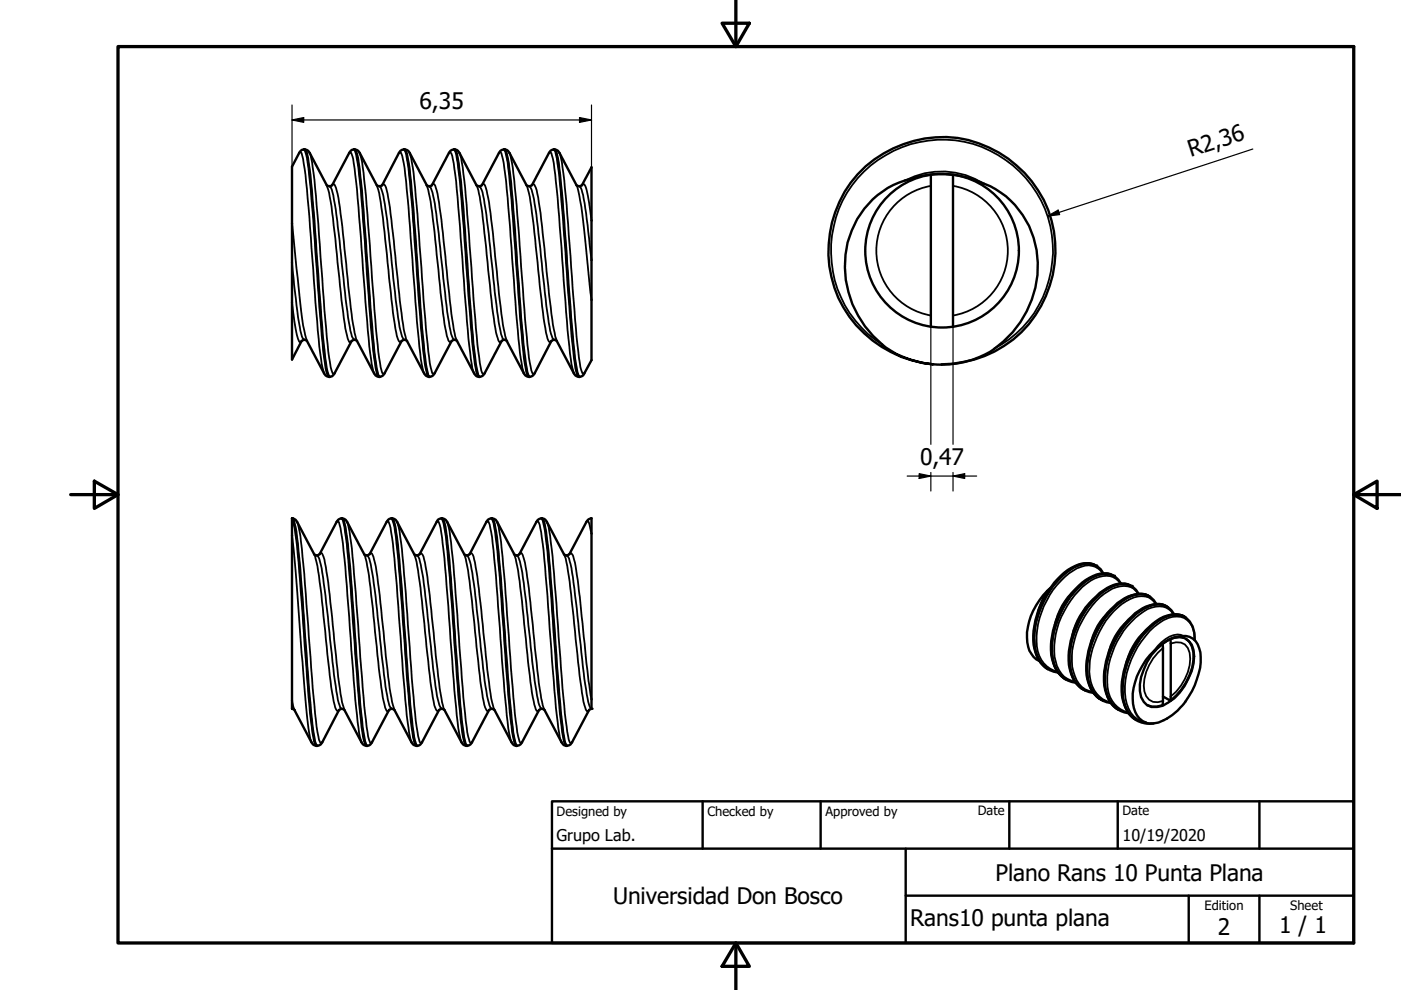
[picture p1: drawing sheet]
<svg xmlns="http://www.w3.org/2000/svg" width="297mm" height="210mm" viewBox="0 0 297 210" stroke-linecap="round" stroke-linejoin="round" font-family="sans-serif">
<!-- layer: Visible (ISO) -->
<g fill="none" stroke="#000" stroke-width=".51">
<path d="M64.5 31.7a3.6 3.6 0 0 1 .8 2.8l1.2 12 1.4 20.6a70.1 70.1 0 0 0 1.6 12.3l.1 .4 .2 .1M64.6 31.7l.2 .1a45.3 45.3 0 0 1 1.4 10.7l2.1 26.8a46.5 46.5 0 0 0 1.4 10.4l.2 .2M64.6 31.7l.7 .3 .4 .4 3.6 6.9 .8 .2 .3-.3M64.6 31.7a1.18 1.18 0 0 0-1.2 .7l-1.5 2.9v40.9l2-3.9a.82 .82 0 0 1 1.2 0l3.6 6.9a1.19 1.19 0 0 0 1.1 .7 1.19 1.19 0 0 0 1.1-.7l3.6-6.9a.82 .82 0 0 1 1.2 0l3.6 6.9 .3 .4 .7 .3M75.1 31.7a3.1 3.1 0 0 1 .6 1.9 144.3 144.3 0 0 1 1.5 15.1l1.3 18.5a84.8 84.8 0 0 0 1.5 12.2l.2 .4a.72 .72 0 0 0 1-.2l4-7.3a.82 .82 0 0 1 1.1 0l3.6 6.9 .3 .4 .7 .3M75.1 31.7a1.33 1.33 0 0 1 1.2 .7l3.6 6.9 .8 .2 .3-.3M75.1 31.7l-.5 .1-.6 .6-3.6 6.9M75.2 31.7a2.85 2.85 0 0 1 .7 1.8l.8 7 2 26.7a78.8 78.8 0 0 0 1.4 12.2l.4 .5M85.7 31.7a2.52 2.52 0 0 1 .6 1.8 292.7 292.7 0 0 1 2.2 24.6l.7 9.1a81.7 81.7 0 0 0 1.4 12.2l.3 .5M85.7 31.7l-.8 .3-.3 .4-3.6 6.9M85.7 31.7a1.33 1.33 0 0 1 1.2 .7l3.6 6.9M85.8 31.7a3.1 3.1 0 0 1 .6 1.9 148.6 148.6 0 0 1 1.5 15.3l1.4 18.3a81.3 81.3 0 0 0 1.4 12.3l.4 .4"/>
<path d="M91.6 39.2l-.3 .3-.9-.2M96.3 31.7a2.08 2.08 0 0 1 .6 1.8 300.6 300.6 0 0 1 2.2 24.6l.5 6.8a93 93 0 0 0 1.6 14.4l.3 .6M96.4 31.7a7.9 7.9 0 0 1 .9 4.1l.9 8.6a665 665 0 0 0 2.6 32.7l.2 1a2.52 2.52 0 0 0 .7 1.8M96.4 31.7l.4 .1 .6 .6 3.6 6.9 .9 .2 .3-.3M96.4 31.7a1.33 1.33 0 0 0-1.2 .7l-3.6 6.9M106.9 31.7a7.6 7.6 0 0 1 .9 4l.8 8.7a824.3 824.3 0 0 0 2.7 32.7l.2 1a2.5 2.5 0 0 0 .6 1.8M107 31.7a9.5 9.5 0 0 1 .9 4.1l.9 8.6a756.4 756.4 0 0 0 2.6 32.6l.2 1a3.1 3.1 0 0 0 .7 1.9M107 31.7l.4 .1 .6 .6 3.6 6.9 .9 .2 .3-.3M107 31.7a1.33 1.33 0 0 0-1.2 .7l-3.6 6.9M117.4 31.7l.2 .1a37.5 37.5 0 0 1 1.3 8.6l2.2 28.7a56.5 56.5 0 0 0 1.3 10.4l.3 .4M117.5 31.7l.4 .4a99.2 99.2 0 0 1 1.7 14.5l1.3 18.5a93.2 93.2 0 0 0 1.7 14.3l.3 .5M117.5 31.7a1.34 1.34 0 0 0-1.1 .7l-3.6 6.9"/>
<path d="M117.6 31.7l.7 .3 .3 .4 3.6 6.9 .9 .2 .3-.3M123.4 39.3l2-3.8v40.9l-1.5 2.8a1.19 1.19 0 0 1-1.1 .7 1.19 1.19 0 0 1-1.1-.7l-3.8-7a.87 .87 0 0 0-1 .1l-3.6 6.9-.3 .4-.7 .3M197.4 37.1v32.2M202.1 37.1v32.2M90.9 79.9a1.33 1.33 0 0 0 1.2-.7l3.7-6.9a.82 .82 0 0 1 1.1 0l3.6 6.9a1.18 1.18 0 0 0 1.2 .7M107.4 72.3l3.7 6.9a1.33 1.33 0 0 0 1.2 .7M107.5 72.3a.77 .77 0 0 0-1.1 0l-3.7 6.9-.3 .4-.7 .3M197.9 77.2a19.9 19.9 0 0 0 19.8-11.2 19.4 19.4 0 0 0-6.6-25.9 25 25 0 0 0-13.1-3.2 30.3 30.3 0 0 0-9.8 2.9 19.8 19.8 0 0 0-7.5 24.7 19.9 19.9 0 0 0 12.3 11.7l3.2 .9 1.7 .2a24.1 24.1 0 0 1-21.5-30.1 24.1 24.1 0 0 1 33.3-15.9 24.1 24.1 0 0 1 14 23.5 24.1 24.1 0 0 1-17.1 21.4l-4.6 .9-2.4 .2M61.9 109.9l.1 .2a69.5 69.5 0 0 1 1.7 13.1l1.5 20.3a91.3 91.3 0 0 0 1.6 14.1l.3 .6M61.9 109.9v40.4l.6 .2M61.9 109.9h.1M62 109.9l.7 .3 .3 .5 3.7 6.9a.87 .87 0 0 0 1.1-.1l3.6-6.8a1.33 1.33 0 0 1 1.1-.8l.2 .2a39.5 39.5 0 0 1 1.3 8.6l1.9 24.6a99.6 99.6 0 0 0 1.6 14.4l.4 .5"/>
<path d="M62 109.9a9.5 9.5 0 0 1 .9 4.1l.9 8.7a780.5 780.5 0 0 0 2.6 32.6 6.1 6.1 0 0 0 .7 2.7l.1 .1M72.4 110h.2a39.4 39.4 0 0 1 1.3 8.7l2.2 28.7a46.3 46.3 0 0 0 1.4 10.6l.2 .1M72.6 109.9l.7 .3 .3 .5 3.7 6.9a.87 .87 0 0 0 1.1-.1l3.6-6.8a1.18 1.18 0 0 1 1.1-.8M83 110a3.6 3.6 0 0 1 .8 2.7 797.7 797.7 0 0 1 2.7 32.6 81.3 81.3 0 0 0 1.4 12.3l.4 .5M83.1 109.9l.2 .1a45.3 45.3 0 0 1 1.5 10.7l2 26.8a48.1 48.1 0 0 0 1.5 10.5l.2 .2M83.1 109.9l.8 .3 .3 .5 3.7 6.9a.87 .87 0 0 0 1.1-.1l3.6-6.8a1.19 1.19 0 0 1 1.1-.8 1.19 1.19 0 0 1 1.1 .8l3.8 6.9a.87 .87 0 0 0 1-.1l3.5-6.8 .3-.5 .8-.3M93.6 110a2.5 2.5 0 0 1 .6 1.7 143.5 143.5 0 0 1 1.6 15.3l1.3 18.3a83.9 83.9 0 0 0 1.5 12.4l.3 .4M93.7 110a2.3 2.3 0 0 1 .7 1.7l.2 1a789.7 789.7 0 0 1 2.6 32.8 79.1 79.1 0 0 0 1.5 12.1l.4 .5M104.2 109.9a3.1 3.1 0 0 1 .6 1.9 285.2 285.2 0 0 1 2.2 24.6l.5 6.8a96.2 96.2 0 0 0 1.7 14.4l.3 .6M104.2 109.9a1.33 1.33 0 0 1 1.2 .8l3.6 6.8M104.3 110a2.5 2.5 0 0 1 .7 1.7 305.9 305.9 0 0 1 2.1 24.7l.7 9a78.8 78.8 0 0 0 1.5 12.2l.3 .5M114.8 109.9a8.5 8.5 0 0 1 1 4.1l.8 8.6a797.7 797.7 0 0 0 2.7 32.6l.1 1a3.1 3.1 0 0 0 .7 1.9"/>
<path d="M114.8 109.9l-.8 .3-.3 .5-3.6 6.8a.76 .76 0 0 1-1.1 0M114.8 109.9a1.18 1.18 0 0 1 1.2 .8l3.7 6.9a.87 .87 0 0 0 1-.1l3.6-6.8a1.36 1.36 0 0 1 1.1-.8v40.4l-.5 .2-3.6 6.9a1.19 1.19 0 0 1-1.1 .8 1.19 1.19 0 0 1-1.1-.8l-3.7-6.9-.5-.2-.6 .2-3.6 6.9a1.33 1.33 0 0 1-1.2 .8M114.9 110a3.1 3.1 0 0 1 .7 1.8 291.5 291.5 0 0 1 2.1 24.6l.5 6.9a99.6 99.6 0 0 0 1.7 14.4l.3 .4M232.2 119.8a5.7 5.7 0 0 0-5.8 1 18.8 18.8 0 0 0-7.3 15.9 7.3 7.3 0 0 0 2.8 5M232.3 119.9a5.5 5.5 0 0 0-5.5 .8 19.3 19.3 0 0 0-7.6 14.3 7.7 7.7 0 0 0 3 6.9M222.8 124.6a14 14 0 0 0-5 11.6 5 5 0 0 0 2.6 4M232.6 120.1a4.1 4.1 0 0 0-4-.2 17.7 17.7 0 0 0-9.1 13.2 9.5 9.5 0 0 0 1.2 7.5l1.2 1 .7 .4M232.6 120.1l.8 .6 .5 .9M235.9 122a5.7 5.7 0 0 0-5.7 1 18.8 18.8 0 0 0-7.3 15.8 7.3 7.3 0 0 0 2.7 5.1M236.1 122.1a4.7 4.7 0 0 0-4.8 .4 18.5 18.5 0 0 0-8.4 15.8 7.1 7.1 0 0 0 3.1 5.8M237.7 123.7a4 4 0 0 0-5.4-1.6 14.6 14.6 0 0 0-6.7 6.5 15.8 15.8 0 0 0-2 12.7 5.3 5.3 0 0 0 2.7 2.9M239.6 124.1a5.6 5.6 0 0 0-5.7 1.1 18.6 18.6 0 0 0-7.3 15.8 7.3 7.3 0 0 0 2.8 5"/>
<path d="M239.8 124.2a5 5 0 0 0-5.5 .9 18.4 18.4 0 0 0-7.5 16.3 6.2 6.2 0 0 0 2.9 4.7M241.4 125.9a4 4 0 0 0-5.4-1.7 15.7 15.7 0 0 0-7.7 8.7 13.1 13.1 0 0 0-.5 11.3 5 5 0 0 0 4 2.7M243.4 126.3a5.2 5.2 0 0 0-5 .5 18.5 18.5 0 0 0-8 16.4 7.3 7.3 0 0 0 2.7 5M243.6 126.4a5.8 5.8 0 0 0-6.3 1.5 18.4 18.4 0 0 0-6.7 15.6 6.2 6.2 0 0 0 2.8 4.8M244.7 138a9.1 9.1 0 0 1 6.8-3.2 3.3 3.3 0 0 1 2.8 2.6 10.2 10.2 0 0 1-.6 6.7 14.2 14.2 0 0 1-8.1 9.1 3.9 3.9 0 0 1-5.2-3.1 12 12 0 0 1 1.9-9l.7-1.2zM245.2 128.1a3.8 3.8 0 0 0-5.4-1.7 16.8 16.8 0 0 0-8.2 9.8 12.8 12.8 0 0 0-.4 9.4 5.2 5.2 0 0 0 4.3 3.5M245.3 137.6a5.9 5.9 0 0 1 5.8-2.3 3.7 3.7 0 0 1 2.1 3.9 12.4 12.4 0 0 1-6.7 10.4 3.2 3.2 0 0 1-4.6-1.8 8.5 8.5 0 0 1 .6-5.8l.7-1.6 1-1.6zM246.5 136.5v13l-1.2 .3h-1.1l-.9-.3M247.1 128.4a5.2 5.2 0 0 0-4.9 .6 18.5 18.5 0 0 0-8.1 16.3 7.3 7.3 0 0 0 2.8 5M247.4 128.6a5 5 0 0 0-4.8 .3 18.4 18.4 0 0 0-8.3 16.8 6.3 6.3 0 0 0 2.9 4.8M247.6 128.7a5 5 0 0 0-5.6 .7 18.6 18.6 0 0 0-7.6 16.6 6.2 6.2 0 0 0 3.2 4.7M247.6 128.7l.7 .7 .6 .8"/>
<path d="M248.2 135.5v13.1M250.9 130.6a6.3 6.3 0 0 0-6.5 1.6 18.7 18.7 0 0 0-6.5 15.3 7.3 7.3 0 0 0 2.7 5M251.1 130.7a4.8 4.8 0 0 0-4.8 .5 17.4 17.4 0 0 0-7.6 10.3 11.1 11.1 0 0 0 .6 9.6 4.3 4.3 0 0 0 1.7 1.6M251.3 130.9a5 5 0 0 0-5.6 .6 18.6 18.6 0 0 0-7.6 16.7 5.9 5.9 0 0 0 3.2 4.6M251.3 130.8a5.4 5.4 0 0 1 2 4.9M251.5 135.4a4.7 4.7 0 0 1 1.5 4.5 13.2 13.2 0 0 1-4.8 8.7M62.4 150.5l3.6 6.9 .4 .4 .7 .4M67.1 158.2a1.33 1.33 0 0 0 1.2-.8l3.6-6.9a.82 .82 0 0 1 1.1 0l3.6 6.9a1.33 1.33 0 0 0 1.3 .8M77.9 158.2l.4-.2 .6-.6 3.6-6.9a.82 .82 0 0 1 1.1 0l3.6 6.9a1.33 1.33 0 0 0 1.3 .8M88.5 158.2l.4-.2 .6-.6 3.6-6.9a.82 .82 0 0 1 1.1 0l3.7 6.9 .3 .4 .7 .4M98.9 158.2a1.33 1.33 0 0 0 1.2-.8l3.6-6.9a.82 .82 0 0 1 1.1 0l3.7 6.9 .5 .6 .5 .2M222.6 142.1l1.7 .5"/>
<path d="M226.3 144.2l1.7 .6M229.7 146.2h.1M233.4 148.4h.1M237.6 150.7l1.7 .5M241.2 152.9a5.8 5.8 0 0 0 3.4 .5M246.6 147.7l1.6 .9"/>
<circle cx="199.7" cy="53.2" r="16.3"/>
</g>
<!-- layer: Visible Narrow (ISO) -->
<g fill="none" stroke="#000" stroke-width=".38">
<path d="M63.4 32.4l.4-.2 .1 .3a62.1 62.1 0 0 1 1.5 11.4l1.7 22.2a67.2 67.2 0 0 0 1.6 13M65.7 32.4a69.7 69.7 0 0 1 1.6 13l1.7 22.3a56.1 56.1 0 0 0 1.5 11.3l.3 .3 .1-.1M69.3 39.3a43.8 43.8 0 0 1 1.6 9.9l1.7 15.7a26.3 26.3 0 0 0 1.4 7.6l.2 .1 .3-.3M69.8 39.5a3.6 3.6 0 0 1 1 2.8l.8 5.9a375.7 375.7 0 0 0 2.7 21.9 2.49 2.49 0 0 0 .8 1.9M70.4 39.3l.3-.3 .2 .2a18.3 18.3 0 0 1 1.3 6l.4 2.8a312.2 312.2 0 0 0 2.6 22.6l.5 1.7M74 32.5l.2-.2 .3 .2a43.1 43.1 0 0 1 1.3 9.5l.3 3.9a601.4 601.4 0 0 0 2.7 31.3l.5 1.9M76.3 32.4a47.8 47.8 0 0 1 1.3 9.2l2 26.1a62.3 62.3 0 0 0 1.4 11.3l.2 .3 .3-.2M79.9 39.3a48.1 48.1 0 0 1 1.6 9.9l1.7 15.7a25.1 25.1 0 0 0 1.4 7.5l.2 .2 .4-.4M80.5 39.5a4.6 4.6 0 0 1 .9 2.8l.8 5.8a358.1 358.1 0 0 0 2.7 22l.3 1.2 .5 .7M81 39.3l.3-.3a4.1 4.1 0 0 1 1 2.9l.8 6.1a372.4 372.4 0 0 0 2.7 22.6l.5 1.7M84.6 32.5l.2-.2a1.31 1.31 0 0 1 .6 1.4 183 183 0 0 1 1.7 16.6l1.2 15.8a69.5 69.5 0 0 0 1.6 13.1M86.9 32.5a41.3 41.3 0 0 1 1.2 9.1l.4 3.9a570.1 570.1 0 0 0 2.6 31.5l.5 2.1 .2 .2 .3-.2"/>
<path d="M90.5 39.3a40.5 40.5 0 0 1 1.4 8.4l1.7 15.8a40.2 40.2 0 0 0 1.5 8.7l.3 .4 .4-.3M91 39.6a1.37 1.37 0 0 1 .7 1.2l.8 4.6 2.2 19.4a24.2 24.2 0 0 0 1.4 7.2h.2M91.6 39.3l.3-.3 .4 .3a55.5 55.5 0 0 1 1.7 11.7l1.6 14.2a24.7 24.7 0 0 0 1.3 7M95.2 32.4l.2-.2a1.64 1.64 0 0 1 .6 1.6 235.4 235.4 0 0 1 2 21.1l1.2 15.1a38.1 38.1 0 0 0 1.3 9.2M97.4 32.5a36.5 36.5 0 0 1 1.3 9l1.9 24.1a78.9 78.9 0 0 0 1.6 13.5l.2 .2 .3-.1M101 39.3a24.8 24.8 0 0 1 1.4 7l1.8 17.3a31.2 31.2 0 0 0 1.7 8.9l.3 .1 .2-.3M101.6 39.6a1.82 1.82 0 0 1 .8 1.8 375.7 375.7 0 0 1 2.7 22 39.5 39.5 0 0 0 1.5 8.3l.3 .3M102.2 39.3l.3-.3a2.63 2.63 0 0 1 .8 2.1l.4 1.9 .8 6.5 1.5 14.4a39.2 39.2 0 0 0 1.4 8.3M105.8 32.4l.3-.2 .2 .3a78.9 78.9 0 0 1 1.6 13.4l1.4 18.1a105.2 105.2 0 0 0 1.6 14.6l.2 .5M108 32.4l.3 1.1a233.6 233.6 0 0 1 2.2 23.2l.7 8.9a76.4 76.4 0 0 0 1.6 13.4l.4 .3 .1-.1M111.6 39.3a43.8 43.8 0 0 1 1.7 9.9l1.6 15.7a40.5 40.5 0 0 0 1.4 7.3l.3 .4 .3-.4M112.2 39.5l.2 .1a18.8 18.8 0 0 1 1.3 5.9l2 17.9a37.4 37.4 0 0 0 1.5 8.3l.3 .3"/>
<path d="M112.8 39.3l.3-.3 .2 .2a20 20 0 0 1 1.3 6l2 18.6a40.7 40.7 0 0 0 1.4 8.5M116.4 32.5l.1-.2 .4 .2a78.9 78.9 0 0 1 1.7 13.4l1.6 22.2a54.8 54.8 0 0 0 1.5 11M118.6 32.4a47.8 47.8 0 0 1 1.4 9.2l.1 1.9a822.8 822.8 0 0 0 2.6 32.4l.6 2.6 .3 .8 .3-.2M122.2 39.3a55.1 55.1 0 0 1 1.8 11l1.4 13.3M122.8 39.5a4 4 0 0 1 1 2.7l.8 5.5 .8 7.5M123.4 39.3l.2-.3a1.64 1.64 0 0 1 .8 1.4l1 6.4M191.9 38.3a16.5 16.5 0 0 1 16.8 .7M197.4 39.4a13.9 13.9 0 0 0-11.6 13.8 13.9 13.9 0 0 0 11.6 13.7M202.1 39.4a13.9 13.9 0 0 1 11.6 13.8 13.9 13.9 0 0 1-11.6 13.7M61.9 55.7l.6 6.2a46.4 46.4 0 0 0 1.7 9.8l.3 .3M61.9 47.3l1.2 11.7a83.8 83.8 0 0 0 1.8 12.7l.2 .5M61.9 64.2a38.9 38.9 0 0 0 1.5 8.2l.3 .2 .2-.3"/>
<path d="M187.1 73.1a23.6 23.6 0 0 1-7.5-32.2 23.6 23.6 0 0 1 32-8 23.6 23.6 0 0 1 8.6 31.8 22.1 22.1 0 0 1-9.5 9.2M61.9 113.6l.8 7.5 .9 12a303.2 303.2 0 0 0 2.2 23.5l.2 .7M63 110.7l.2 .4a115.3 115.3 0 0 1 1.8 17l1.2 15.8a73.7 73.7 0 0 0 1.6 13.4l.1 .2 .4-.2M66.6 117.6a52.8 52.8 0 0 1 1.9 11.4l1.1 11.3a50 50 0 0 0 1.6 10.1l.4 .4h.2l.1-.3M67.2 117.8a1.24 1.24 0 0 1 .6 1.2 71.7 71.7 0 0 1 1.5 10.3l1.4 12.3a41.4 41.4 0 0 0 1.4 8.4l.4 .3M67.8 117.5l.3-.3 .2 .1a25.1 25.1 0 0 1 1.4 7.5l1.9 17.2a37 37 0 0 0 1.4 8.5M71.4 110.7l.1-.2 .4 .3a73.7 73.7 0 0 1 1.6 13.4 710.9 710.9 0 0 0 2.6 31.2l.5 2M73.6 110.7a67.2 67.2 0 0 1 1.6 13l1.9 24.2a43.2 43.2 0 0 0 1.3 9.4l.1 .3 .4-.2M77.2 117.6a43.8 43.8 0 0 1 1.7 9.9l1.6 15.7a26.4 26.4 0 0 0 1.5 7.5l.4 .1 .1-.3M77.8 117.8l.3 .3a60.6 60.6 0 0 1 2 12.7l1 9.4a44.4 44.4 0 0 0 1.6 9.8l.4 .2M78.4 117.5l.3-.2 .2 .1a19.6 19.6 0 0 1 1.2 6.1l.4 2.8a312.2 312.2 0 0 0 2.6 22.5l.5 1.7M82 110.7l.3-.2a30.7 30.7 0 0 1 1.3 7.9l2 25.9a67.2 67.2 0 0 0 1.6 13"/>
<path d="M84.2 110.7a69.7 69.7 0 0 1 1.7 13l1.6 22.3a64.9 64.9 0 0 0 1.5 11.3l.3 .3 .2-.2M87.8 117.5a48.1 48.1 0 0 1 1.7 10 346.3 346.3 0 0 0 2.6 22l.5 1.2 .2 .1 .3-.3M88.4 117.8a1.59 1.59 0 0 1 .6 1.2 136.6 136.6 0 0 1 2.2 16.6l.5 4.6a42.4 42.4 0 0 0 1.6 9.7l.4 .3M89 117.6l.3-.3 .3 .3a47.3 47.3 0 0 1 1.6 10.2l1.4 12.8a48.1 48.1 0 0 0 1.6 9.9M92.6 110.7l.1-.2 .3 .2a43.1 43.1 0 0 1 1.4 9.5l1.8 24.1a88.9 88.9 0 0 0 1.5 12.6l.2 .4M94.8 110.7a69.5 69.5 0 0 1 1.7 13l1.6 22.2a62.3 62.3 0 0 0 1.5 11.4l.2 .2 .3-.2M98.4 117.5a40.2 40.2 0 0 1 1.5 8.5l1.8 17.2a23.9 23.9 0 0 0 1.5 7.5l.2 .1 .3-.3M99 117.8l.3 .3a42.4 42.4 0 0 1 1.7 9.7l1.3 12.4a41.4 41.4 0 0 0 1.8 10l.2 .1M99.6 117.6l.3-.3a1.59 1.59 0 0 1 .6 1.3l.2 .7a352.4 352.4 0 0 1 2.6 22.7l.2 1.4a24.7 24.7 0 0 0 1.3 7.1M103.1 110.7l.2-.2a1.31 1.31 0 0 1 .6 1.4 183 183 0 0 1 1.7 16.7l1.2 15.7a91.8 91.8 0 0 0 1.5 12.6l.2 .4M105.4 110.7a41.3 41.3 0 0 1 1.3 9.1l.4 3.9a570.1 570.1 0 0 0 2.6 31.5l.5 2.1 .2 .2 .3-.2M109 117.6a38 38 0 0 1 1.5 8.4l1.6 15.8a31.2 31.2 0 0 0 1.7 8.9l.3 .1 .2-.3"/>
<path d="M109.5 117.8a1.37 1.37 0 0 1 .7 1.2l.9 4.7 2.1 19.3a24.2 24.2 0 0 0 1.5 7.2l.2 .1M110.1 117.5l.4-.3a11.2 11.2 0 0 1 1.3 5.1l2.3 21.2a24.8 24.8 0 0 0 1.3 7M113.7 110.7l.2-.2a1.64 1.64 0 0 1 .7 1.5 212.4 212.4 0 0 1 1.9 21.1l1.2 15.1a38.1 38.1 0 0 0 1.4 9.2M116 110.7a36.5 36.5 0 0 1 1.3 9l1.8 24.2a78.9 78.9 0 0 0 1.7 13.4l.2 .3 .3-.3M119.6 117.6a24.7 24.7 0 0 1 1.3 7l1.8 17.2a44.2 44.2 0 0 0 1.5 8.7l.3 .3 .4-.3M120.1 117.8a1.24 1.24 0 0 1 .7 1.2 134.9 134.9 0 0 1 2.1 16.3l.9 7.4a27.9 27.9 0 0 0 1.4 7.4l.2 .2M120.7 117.5l.3-.2a5.9 5.9 0 0 1 1.2 3.6l.9 7a303.3 303.3 0 0 0 2.3 20.3M124.3 110.7l.3-.3 .2 .4 .6 2.3M222 125.3a15 15 0 0 0-2.1 5.1M227.8 125.2a13.3 13.3 0 0 0-4.2 7.4M231.5 127.4a13.9 13.9 0 0 0-4.2 7.3M233.8 121.6a3.5 3.5 0 0 0-4.6-1.4 14.2 14.2 0 0 0-7.3 7.2 16.1 16.1 0 0 0-1.9 10.7 5.7 5.7 0 0 0 4.2 4.3"/>
<path d="M235.3 129.5a12.7 12.7 0 0 0-4.2 7.4M237.6 123.7a3.6 3.6 0 0 0-4.6-1.4 13 13 0 0 0-6.7 6.1 16.1 16.1 0 0 0-2.5 11.8 5.2 5.2 0 0 0 4.2 4.4M239 131.7a12.7 12.7 0 0 0-4.1 7.3M241.3 125.9a3.5 3.5 0 0 0-4.6-1.4 13 13 0 0 0-6.6 6 16.1 16.1 0 0 0-2.5 11.9 5.2 5.2 0 0 0 4.1 4.3M242.8 133.8a13.9 13.9 0 0 0-4.2 7.4M245 128.1a3.8 3.8 0 0 0-5.4-1.1 16.9 16.9 0 0 0-8 10.5 11.2 11.2 0 0 0 .4 8.9 5.5 5.5 0 0 0 3.5 2.5M246.6 137.4a10.5 10.5 0 0 0-4 9.2 2.69 2.69 0 0 0 4 2M248.2 136.4a2.74 2.74 0 0 1 4 2 10.1 10.1 0 0 1-4 9.3M248.8 130.3a3.5 3.5 0 0 0-4.6-1.5 14.6 14.6 0 0 0-7.3 7.2 16.7 16.7 0 0 0-1.9 10.8 5.7 5.7 0 0 0 4.2 4.2M250.1 134.9a4.3 4.3 0 0 0-2.5 .8M251 134.9a3.2 3.2 0 0 0-3.9 .6l-1.7 1.5-.7 1M253.3 135.7a4.5 4.5 0 0 0-3-4.9 6.8 6.8 0 0 0-5.6 2.1 18.3 18.3 0 0 0-6.1 15.2 5.6 5.6 0 0 0 4.4 5.1"/>
<path d="M61.9 148.6l.5 1.9"/>
</g>
<!-- layer: Visible (ISO) -->
<g fill="#000">
<circle cx="61.9" cy="109.9" r=".25"/>
<circle cx="232.4" cy="119.9" r=".25"/>
<circle cx="236.2" cy="122.1" r=".25"/>
<circle cx="239.9" cy="124.2" r=".25"/>
<circle cx="61.9" cy="150.3" r=".25"/>
<circle cx="125.4" cy="150.3" r=".25"/>
</g>
<!-- layer: Visible Narrow (ISO) -->
<circle cx="61.9" cy="150.3" r=".19" fill="#000"/>
<!-- layer: Title (ISO) -->
<path d="M117 169.9h170v30h-170zM117 179.9h170M149 169.9v10M174 169.9v10M192 179.9v20M214 169.9v10M237 169.9v10M267 169.9v10M192 189.9h95M252 189.9v10M267 189.9v10" fill="none" stroke="#000" stroke-width=".51"/>
<!-- layer: Border (ISO) -->
<path d="M156 -.1v10M25 9.9h262v190h-262zM153.1 4.9h5.8l-2.9 5zM15 104.9h10M20 102l5 2.9-5 2.9zM287 104.9l5-2.9v5.8zM287 104.9h10M156 199.9l2.9 5h-5.8zM156 199.9v10" fill="none" stroke="#000" stroke-width=".7"/>
<!-- layer: Dimension (ISO) -->
<g fill="none" stroke="#000" stroke-width=".25">
<path d="M61.9 25.4l2.5-.5v1zM61.9 25.4h63.5M61.9 22.3v21.7M122.9 24.9l2.5 .5-2.5 .5zM125.4 22.3v13.2M265.6 31.6l-43.5 14.2M222.1 45.8l2.2-1.3 .4 1zM197.4 67v27.2M202.1 67v27.2M192.3 100.9h14.8M194.9 100.4l2.5 .5-2.5 .5zM197.4 100.2v3.9"/>
<path d="M202.1 100.9l2.4-.5v1zM202.1 100.2v3.9"/>
</g>
<g fill="#000">
<path d="M61.9 25.4l2.5-.5v1z" fill-rule="evenodd"/>
<path d="M122.9 24.9l2.5 .5-2.5 .5z" fill-rule="evenodd"/>
<path d="M222.1 45.8l2.2-1.3 .4 1z" fill-rule="evenodd"/>
<path d="M194.9 100.4l2.5 .5-2.5 .5z" fill-rule="evenodd"/>
<path d="M202.1 100.9l2.4-.5v1z" fill-rule="evenodd"/>
</g>
<g font-size="4.8">
<text x="89" y="23">6,35</text>
<text x="252.5" y="33.4" transform="rotate(-18 252.5 33.4)">R2,36</text>
<text x="195.1" y="98.5">0,47</text>
<text x="130" y="191.7">Universidad Don Bosco</text>
<text x="211.1" y="186.7">Plano Rans 10 Punta Plana</text>
<text x="193" y="196.3">Rans10 punta plana</text>
<text x="271.2" y="197.8">1 / 1</text>
<text x="258.2" y="198.2">2</text>
</g>
<g font-size="3.4">
<text x="118" y="178.2">Grupo Lab.</text>
<text x="238" y="178.3">10/19/2020</text>
</g>
<g font-size="2.7">
<text x="118" y="173">Designed by</text>
<text x="150" y="173">Checked by</text>
<text x="175" y="173">Approved by</text>
<text x="207.3" y="172.9">Date</text>
<text x="238" y="172.9">Date</text>
<text x="255.4" y="193">Edition</text>
<text x="273.6" y="193">Sheet</text>
</g>
</svg>
